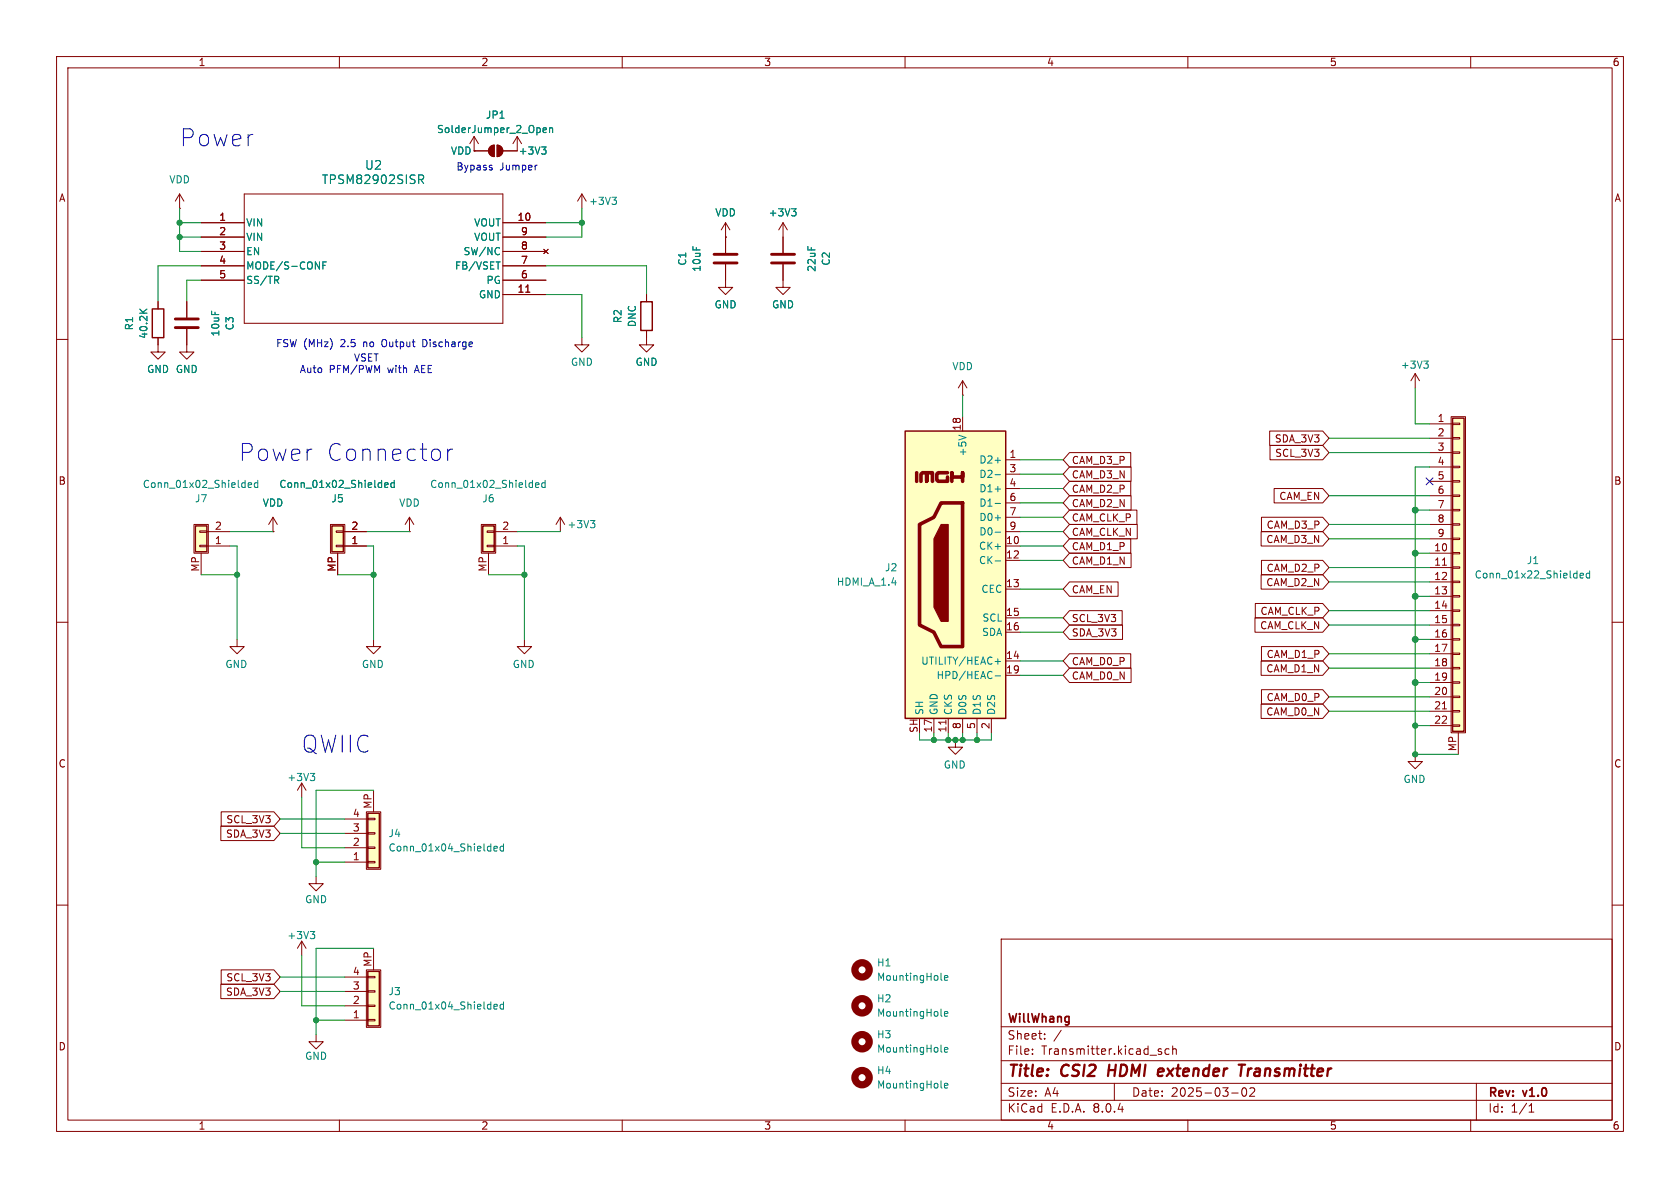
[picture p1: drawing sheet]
<svg xmlns="http://www.w3.org/2000/svg" width="297mm" height="210mm" viewBox="0 0 297 210" stroke-linecap="round" stroke-linejoin="round" font-family="sans-serif">
<g fill="none" stroke="#840000" stroke-width=".18">
<path d="M10 10h277v190h-277zM12 12h273v186h-273zM60 10v2M110 10v2M160 10v2M210 10v2M260 10v2M10 60h2M114.3 59.7v1.3h1.3l-1.3 1.2-1.3-1.2h1.3M285 60h2M10 110h2M285 110h2"/>
<path d="M250.2 133.4v1.2h-1.3l1.3 1.3 1.3-1.3h-1.3M10 160h2M55.9 154.9v1.3h1.2l-1.2 1.3-1.3-1.3h1.3M285 160h2M53.3 166.4l-.7 1.2M53.3 166.4v2.5M53.3 166.4l.8 1.2M177 166h108v32h-108zM60 198v2M110 198v2M160 198v2M177 194.5h108"/>
<path d="M177 191.5h108M177 187.5h108M177 181.5h108M182.5 186.3v.1M182.5 185.5v.1M184.7 183.6v.1M184.7 182.8v.1M187.6 182.1l-1.3 2M197 191.5v3M205 185.9l.3 .1 .1 .2-.2 .2h-.3M205 185.4l.3 .1M206.7 185.5l-.5-.1-.2 .3v.4l.1 .2h.6"/>
<path d="M207.3 185.5l.2-.1 .4 .1 .1 .9M207.3 184.9v1.5M210 198v2M217.7 193.2h1.2M219.7 192.4l.2-.1a.81 .81 0 0 1 .6 .6 .81 .81 0 0 1-.3 .8l-.2 .1a.81 .81 0 0 1-.3-1.4zM221 192.4l.5-.1 .2 .1 .1 .3-.9 1.1h.9M260 198v2M261 191.5v6.5M270.3 196.6h.9M270.3 195.5l.4-.4v1.5"/>
</g>
<path d="M196.1 188.2l-.2 2M204.9 189l.2-.1 .5 .1M205.5 190.1l-.6 .1M205.7 189.4l-1 .1M219 188.2h1.1M219.6 188.2l-.3 2M220.7 188.9l-.2 1.3M221.1 188.9l-.4 .4" fill="none" stroke="#840000" stroke-width=".4"/>
<path d="M54.9 164.7h.7l-.4 .4M55.4 165.1l.2 .3v.3l-.2 .2M166.4 173.1l.1 .2M167 172.9l.6-.1-.1-.3h-.4l-.1 .1v.6h.5M166.4 192.2l.1 .1M167 191.9l.6-.1-.1-.2-.4-.1-.1 .2v.6h.5" fill="none" stroke="#008484" stroke-width=".18"/>
<g fill="none" stroke="#840000" stroke-width="1.3">
<circle cx="152.4" cy="171.4" r="1.27"/>
<circle cx="152.4" cy="190.5" r="1.27"/>
</g>
<path d="M256.8 73.9h2v55.4h-2z" fill="#ffffc2"/>
<g fill="none" stroke="#840000" stroke-width=".18">
<path d="M252.7 74.9h4.1M252.7 77.5h4.1M256.5 73.7h2.6v55.8h-2.6zM256.8 79.9h1.3v.2h-1.3zM256.8 77.3h1.3v.3h-1.3zM256.8 74.8h1.3v.3h-1.3zM252.7 97.8h4.1M252.7 80h4.1M252.7 82.6h4.1M252.7 85.1h4.1M252.7 87.6h4.1M252.7 90.2h4.1"/>
<path d="M252.7 92.7h4.1M252.7 95.3h4.1M255 99.9h.7M256.8 97.7h1.3v.2h-1.3zM256.8 95.1h1.3v.3h-1.3zM256.8 92.6h1.3v.2h-1.3zM256.8 90h1.3v.3h-1.3zM256.8 87.5h1.3v.3h-1.3zM256.8 85h1.3v.2h-1.3zM256.8 82.4h1.3v.3h-1.3zM252.7 100.3h4.1M252.7 102.9h4.1"/>
<path d="M252.7 105.4h4.1M252.7 108h4.1M252.7 110.5h4.1M252.7 113h4.1M252.7 115.6h4.1M252.7 118.1h4.1M256.8 118h1.3v.2h-1.3zM256.8 115.4h1.3v.3h-1.3zM256.8 112.9h1.3v.3h-1.3zM256.8 110.4h1.3v.2h-1.3zM256.8 107.8h1.3v.3h-1.3zM256.8 105.3h1.3v.2h-1.3z"/>
<path d="M256.8 102.7h1.3v.3h-1.3zM256.8 100.2h1.3v.3h-1.3zM252.7 120.7h4.1M252.7 123.2h4.1M252.7 125.7h4.1M252.7 128.3h4.1M255 125.3h.7M256.8 128.1h1.3v.3h-1.3zM256.8 125.6h1.3v.3h-1.3zM256.8 123.1h1.3v.2h-1.3zM256.8 120.5h1.3v.3h-1.3zM257.8 129.5v3.9"/>
</g>
<path d="M256.8 73.9h2v55.4h-2z" fill="none" stroke="#840000" stroke-width=".25"/>
<path d="M279.3 101.8l.6-.2v-.2l-.4-.1-.2 .2 .1 .6h.5M281 101.4l-.3-.1-.3 .3 .1 .5h.5M281 100.9v1.3M166.4 179.5l.1 .1M167 179.2l.6-.1-.1-.2-.4-.1-.1 .2v.6h.5M166.4 185.8l.1 .2M167 185.6l.6-.1-.1-.3h-.4l-.1 .1v.6h.5" fill="none" stroke="#008484" stroke-width=".18"/>
<g fill="none" stroke="#840000" stroke-width="1.3">
<circle cx="152.4" cy="177.8" r="1.27"/>
<circle cx="152.4" cy="184.1" r="1.27"/>
</g>
<path d="M65 171.7h2.1v9.7h-2.1z" fill="#ffffc2"/>
<g fill="none" stroke="#840000" stroke-width=".18">
<path d="M35.6 39.4h7.6M43.2 34.3h45.7v22.9h-45.7zM88.9 39.4h7.6M27.9 59.7v2.5h1.3l-1.3 1.3-1.2-1.3h1.2M27.9 53.3v1.3M33 58.2v4h1.3l-1.3 1.3-1.3-1.3h1.3M33 53.3v2.8M35.6 41.9h7.6M35.6 44.5h7.6M35.6 47h7.6M35.6 49.5h7.6M88.9 52.1h7.6"/>
<path d="M88.9 41.9h7.6M88.9 44.5h7.6M88.9 47h7.6M88.9 49.5h7.6M93 51.7h.7M96.1 44.1l.8 .7M96.9 44.1l-.8 .7M102.9 59.7v1.3h1.2l-1.2 1.2-1.3-1.2h1.3M92.7 113v1.3h-1.3l1.3 1.3 1.3-1.3h-1.3M61 177.8h4M61 175.3h4M61 172.7h4"/>
<path d="M64.8 171.5h2.5v10.1h-2.5zM65 172.6h1.3v.2h-1.3zM65 175.1h1.3v.3h-1.3zM65 177.7h1.3v.2h-1.3zM66 167.6v3.9M61 180.3h4M65 180.2h1.3v.3h-1.3z"/>
</g>
<path d="M26.9 54.6h2.1v5.1h-2.1zM65 171.7h2.1v9.7h-2.1z" fill="none" stroke="#840000" stroke-width=".25"/>
<g fill="none" stroke="#008484" stroke-width=".18">
<path d="M74 30.9h.6l.3 .3-.2 .4-.7 .1M74.4 31.7l.5 .7M24.7 54.6l.7 .8M26 54.6l-.7 .6M48.9 49.5l.4 .6M49.2 48.9l.1 .2-.1 .3M57.1 46.9h.4M57.7 46.3h-.6v1.3M87.7 46.3h.7M88.2 43.8l.1 .1M88.3 44.9l-.1 .1M87.3 178l.6-.2v-.2l-.4-.1-.2 .2 .1 .6h.5"/>
<path d="M89 177.6l-.4-.1-.2 .3 .1 .5h.5M89 177.1v1.3"/>
</g>
<path d="M31 57.9h4.1M31 56.4h4.1" fill="none" stroke="#840000" stroke-width=".51"/>
<path d="M34.5 93h2.1v4.5h-2.1z" fill="#ffffc2"/>
<g fill="none" stroke="#840000" stroke-width=".18">
<path d="M31.7 36.8h.1M31.7 34.3l.8 1.3M31.7 34.3v2.5M31.7 34.3l-.7 1.3M102.9 34.3l-.8 1.3M102.9 34.3v2.5M102.9 34.3l.7 1.3M128.3 39.4l.7 1.2M128.3 39.4v5.3M128.3 39.4l-.8 1.2M138.4 39.4l-.7 1.2M138.4 39.4v5.3"/>
<path d="M138.4 39.4l.8 1.2M114.3 52.1v1.2M114.3 58.4v1.3M128.3 41.9h.1M128.3 46.7v2.8M138.4 46.7v4.1h1.3l-1.3 1.3-1.2-1.3h1.2M34.3 92.7h2.5v5.1h-2.5zM35.3 93.9h1.3v.2h-1.3zM35.3 96.4h1.3v.2h-1.3zM35.6 97.8v3.8M36.6 96.5h4M36.6 94h4"/>
<path d="M55.9 182.9v1.3h1.2l-1.2 1.2-1.3-1.2h1.3"/>
</g>
<path d="M113.3 53.3h2v5.1h-2zM34.5 93h2.1v4.5h-2.1z" fill="none" stroke="#840000" stroke-width=".25"/>
<path d="M108.2 34.9h.8l-.4 .5M108.7 35.4l.3 .2v.3l-.3 .2M139.9 36.9h.8l-.4 .5M140.5 37.4l.2 .2v.3l-.2 .3M43.9 85.8l.6-.2-.1-.2-.3-.1-.2 .2v.6h.5M45.6 85.4l-.4-.1-.2 .3 .1 .5h.5M45.6 84.9v1.3" fill="none" stroke="#008484" stroke-width=".18"/>
<path d="M126.2 46.5h4.1M126.2 45h4.1M136.4 46.5h4.1M136.4 45h4.1" fill="none" stroke="#840000" stroke-width=".51"/>
<path d="M65 143.8h2.1v9.6h-2.1z" fill="#ffffc2"/>
<g fill="none" stroke="#840000" stroke-width=".18">
<path d="M128.3 49.5v1.3h1.2l-1.2 1.3-1.3-1.3h1.3M41.9 113v1.3h-1.3l1.3 1.3 1.3-1.3h-1.3M66 113v1.3h-1.2l1.2 1.3 1.3-1.3h-1.3M53.3 138.4l-.7 1.3M53.3 138.4v2.6M53.3 138.4l.8 1.3M66 139.7v3.8M61 152.4h4M61 149.9h4M61 147.3h4M61 144.8h4M64.8 143.5h2.5v10.2h-2.5z"/>
<path d="M65 144.7h1.3v.2h-1.3zM65 147.2h1.3v.2h-1.3zM65 149.7h1.3v.3h-1.3zM65 152.3h1.3v.2h-1.3z"/>
</g>
<path d="M65 143.8h2.1v9.6h-2.1z" fill="none" stroke="#840000" stroke-width=".25"/>
<path d="M54.9 136.7h.7l-.4 .5M55.4 137.2l.2 .2v.4l-.2 .2M87.3 150l.6-.1v-.2l-.4-.1-.2 .2 .1 .6h.5M89 149.7l-.4-.1-.2 .2 .1 .6h.5M89 149.2v1.2" fill="none" stroke="#008484" stroke-width=".18"/>
<path d="M58.7 93h2v4.5h-2z" fill="#ffffc2"/>
<g fill="none" stroke="#840000" stroke-width=".18">
<path d="M83.8 24.1l.8 1.3M83.8 24.1v2.6h2.6M83.8 24.1l-.7 1.3M86.7 26l.7-.3v2a1.02 1.02 0 0 1-1-.6 1.02 1.02 0 0 1 .3-1.1zM87.9 25.7a1.02 1.02 0 0 1 1 1 1.02 1.02 0 0 1-1 1zM91.4 24.1v2.6h-2.5M91.4 24.1l-.7 1.3M91.4 24.1l.8 1.3M170.2 69.9h.1M170.2 67.3l.7 1.3M170.2 67.3v2.6M170.2 67.3l-.8 1.3"/>
<path d="M48.3 94h.1M48.3 91.4l-.8 1.3M48.3 91.4v2.6M48.3 91.4l.7 1.3M58.4 92.7h2.6v5.1h-2.6zM59.4 93.9h1.3v.2h-1.3zM59.4 96.4h1.3v.2h-1.3zM59.7 97.8v3.8M60.7 96.5h4.1M60.7 94h4.1M72.4 94h.1M72.4 91.4l-.8 1.3"/>
<path d="M72.4 91.4v2.6M72.4 91.4l.8 1.3M168.9 130.8v1.3h-1.3l1.3 1.3 1.3-1.3h-1.3"/>
</g>
<path d="M58.7 93h2v4.5h-2z" fill="none" stroke="#840000" stroke-width=".25"/>
<path d="M95.7 26h.8l-.4 .5M96 23l.6-.1-.1-.2-.3-.1-.2 .2 .1 .6h.4M96.3 26.5l.2 .2v.3l-.2 .2M97.2 22.7l.1-.1 .3 .1 .1 .7M97.2 22.6v.8M68 85.8l.6-.2-.1-.2-.3-.1-.2 .2 .1 .6h.4M69.7 85.4l-.4-.1-.2 .3 .1 .5h.5M69.7 84.9v1.3" fill="none" stroke="#008484" stroke-width=".18"/>
<g fill="#840000" stroke="#840000" stroke-width=".18">
<path d="M86.7 26l.7-.3v2a1.02 1.02 0 0 1-1-.6 1.02 1.02 0 0 1 .3-1.1z"/>
<path d="M87.9 25.7a1.02 1.02 0 0 1 1 1 1.02 1.02 0 0 1-1 1z"/>
</g>
<path d="M85.3 93h2.1v4.5h-2.1z" fill="#ffffc2"/>
<path d="M85.1 92.7h2.5v5.1h-2.5zM86.1 93.9h1.3v.2h-1.3zM86.1 96.4h1.3v.2h-1.3zM86.4 97.8v3.8M87.4 96.5h4M87.4 94h4" fill="none" stroke="#840000" stroke-width=".18"/>
<path d="M85.3 93h2.1v4.5h-2.1z" fill="none" stroke="#840000" stroke-width=".25"/>
<path d="M94.7 85.8l.6-.2-.1-.2-.3-.1-.2 .2v.6h.5M96.4 85.4l-.4-.1-.2 .3 .1 .5h.5M96.4 84.9v1.3" fill="none" stroke="#008484" stroke-width=".18"/>
<path d="M160 76.2h17.8v50.8h-17.8z" fill="#ffffc2"/>
<path d="M162.1 83.6v1.5M162.6 92.7l2.5-1.3 1.3-2.5h3.8v25.4h-3.8l-1.3-2.5-2.5-1.3zM162.8 85.1v-1.3l.3-.2h.7v1.5v-1.5h1v1.5M167.5 83.6h-1.6l-.3 .2v1l.3 .3h1.6v-.8M168.3 85.1v-1.5v.7h1.9v-.7v1.5" fill="none" stroke="#840000" stroke-width=".63"/>
<path d="M160 76.2h17.8v50.8h-17.8z" fill="none" stroke="#840000" stroke-width=".25"/>
<path d="M166.4 92.7h1.2v17.2h-1.2l-1.3-2.6v-12z" fill="#840000" stroke="#840000" stroke-width=".18"/>
<g fill="none" stroke="#840000" stroke-width=".18">
<path d="M35.6 39.4h7.6M83.8 26.7h2.6M88.9 39.4h7.6M88.9 26.7h2.5M27.9 53.3v1.3M27.9 59.7v1.3M33 53.3v2.8M33 58.2v2.8M35.6 41.9h7.6M35.6 44.5h7.6M35.6 47h7.6M35.6 49.5h7.6"/>
<path d="M88.9 52.1h7.6M88.9 41.9h7.6M88.9 44.5h7.6M88.9 47h7.6M88.9 49.5h7.6M93 51.7h.7M96.1 44.1l.8 .7M96.9 44.1l-.8 .7M114.3 52.1v1.2M114.3 58.4v1.3M128.3 41.9h.1M128.3 41.9v2.8"/>
<path d="M128.3 46.7v2.8M138.4 41.9v2.8M138.4 46.7v2.8M170.2 73.7v2.5M224.5 76.2h9.3l1.1 1.3-1.1 1.2h-9.3zM224.5 78.7h9.3l1.1 1.3-1.1 1.3h-9.3zM250.2 66l.8 1.3M250.2 66v2.6M250.2 66l-.8 1.3M48.3 94h.1M59.7 97.8v3.8M60.7 96.5h4.1"/>
<path d="M60.7 94h4.1M99.1 91.4l-.8 1.3M99.1 91.4v2.6M99.1 91.4l.7 1.3M177.8 81.3h2.5M177.8 96.5h2.5M177.8 99.1h2.5M177.8 83.8h2.5M177.8 86.4h2.5M177.8 88.9h2.5M177.8 91.4h2.5M177.8 94h2.5"/>
<path d="M189.1 82.5h10.9v2.6h-10.9l-1.1-1.3zM189.1 87.6h10.9v2.6h-10.9l-1.1-1.3zM189.1 90.2h11.9v2.5h-11.9l-1.1-1.3zM189.1 97.8h10.9v2.5h-10.9l-1.1-1.2zM189.1 92.7h11.9v2.6h-11.9l-1.1-1.3zM189.1 85.1h10.8v2.5h-10.8l-1.1-1.2zM189.1 95.2h10.8v2.6h-10.8l-1.1-1.3zM189.1 80h10.8v2.6h-10.8l-1.1-1.3zM222.9 94h10.9l1.1 1.3-1.1 1.2h-10.9zM223 91.4h10.8l1.1 1.3-1.1 1.3h-10.8zM223 99.1h10.8l1.1 1.2-1.1 1.3h-10.8zM225.2 86.4h8.6l1.1 1.2-1.1 1.3h-8.6z"/>
<path d="M177.8 104.1h2.5M177.8 116.8h2.5M177.8 109.2h2.5M177.8 111.8h2.5M177.8 119.4h2.5M189.1 118.1h10.9v2.6h-10.9l-1.1-1.3zM189.1 102.9h8.6v2.5h-8.6l-1.1-1.3zM189.1 110.5h9.3v2.5h-9.3l-1.1-1.2zM189.1 115.6h10.8v2.5h-10.8l-1.1-1.3zM189.1 107.9h9.3v2.6h-9.3l-1.1-1.3zM221.9 109.2h11.9l1.1 1.3-1.1 1.3h-11.9zM221.9 106.7h11.9l1.1 1.3-1.1 1.2h-11.9z"/>
<path d="M222.9 101.6h10.9l1.1 1.3-1.1 1.2h-10.9zM222.9 116.8h10.9l1.1 1.3-1.1 1.3h-10.9zM223 114.3h10.8l1.1 1.3-1.1 1.2h-10.8zM165.1 127v2.5M167.2 127.3v.7M167.6 127v2.5M170.2 127v2.5M172.7 127v2.5M175.3 127v2.5M222.9 124.5h10.9l1.1 1.2-1.1 1.3h-10.9zM223 121.9h10.8l1.1 1.3-1.1 1.3h-10.8zM39 146h9.4l1.1 1.3-1.1 1.3h-9.4z"/>
<path d="M39.1 143.5h9.3l1.1 1.3-1.1 1.3h-9.3zM39 174h9.4l1.1 1.3-1.1 1.2h-9.4zM39.1 171.4h9.3l1.1 1.3-1.1 1.3h-9.3z"/>
</g>
<g fill="none" stroke="#008484" stroke-width=".18">
<path d="M74 30.9h.6l.3 .3-.2 .4-.7 .1M74.4 31.7l.5 .7M95.7 26h.8l-.4 .5M96 23l.6-.1-.1-.2-.3-.1-.2 .2 .1 .6h.4M96.3 26.5l.2 .2v.3l-.2 .2M97.2 22.7l.1-.1 .3 .1 .1 .7M97.2 22.6v.8M139.9 36.9h.8l-.4 .5M140.5 37.4l.2 .2v.3l-.2 .3M24.7 54.6l.7 .8M26 54.6l-.7 .6M48.9 49.5l.4 .6"/>
<path d="M49.2 48.9l.1 .2-.1 .3M57.1 46.9h.4M57.7 46.3h-.6v1.3M87.7 46.3h.7M88.2 43.8l.1 .1M88.3 44.9l-.1 .1M169.5 76.9l1.3 .5M251.7 63.8h.8l-.4 .5M252.2 64.3l.3 .3v.3l-.3 .2M68 85.8l.6-.2-.1-.2-.3-.1-.2 .2 .1 .6h.4M69.7 85.4l-.4-.1-.2 .3 .1 .5h.5M69.7 84.9v1.3"/>
<path d="M104.4 92h.8l-.5 .5M104.9 92.5l.3 .2v.3l-.3 .3M175.9 81.4h1M175.9 99.2h1M175.9 83.9h1M175.9 86.5h1M175.9 89h1M175.9 91.5h1M175.9 94.1h1M175.9 116.9h1M175.9 119.5h1M176.4 116.5v.9"/>
</g>
<path d="M86.9 29.6l.1 .2-.1 .2M86.9 29.2l.1 .1M94.8 29.2h.2M75.1 60h-.3v1.3h.3M79.1 79.4v2M80 79.4a.77 .77 0 0 0-.9 .6" fill="none" stroke="#0000c2" stroke-width=".18"/>
<g fill="none" stroke="#008400" stroke-width=".18">
<path d="M31.7 36.8v7.7h3.9M31.7 39.4h3.9M96.5 39.4h6.4M102.9 36.8v5.1h-6.4M31.7 41.9h3.9M35.6 49.5h-2.6v3.8M35.6 47h-7.7v6.3M96.5 47h17.8v5.1M96.5 52.1h6.4v7.6M170.2 69.9v3.8M234.9 77.5h17.8M250.2 68.6v6.3h2.5"/>
<path d="M40.6 96.5h1.3v16.5M40.6 94h7.7M64.8 94h7.6M64.8 96.5h1.2v16.5M91.4 94h7.7M91.4 96.5h1.3v16.5M180.3 94h7.7M180.3 96.5h7.7M180.3 83.8h7.7M180.3 86.4h7.7M180.3 81.3h7.7M180.3 99.1h7.7"/>
<path d="M180.3 88.9h7.7M180.3 91.4h7.7M234.9 95.3h17.8M234.9 92.7h17.8M234.9 80h17.8M234.9 87.6h17.8M250.2 97.8h2.5M250.2 90.2h2.5M252.7 82.6h-2.5v50.8h7.6M35.6 101.6h6.3M59.7 101.6h6.3M86.4 101.6h6.3"/>
<path d="M180.3 116.8h7.7M180.3 111.8h7.7M180.3 104.1h7.7M180.3 109.2h7.7M180.3 119.4h7.7M234.9 108h17.8M234.9 100.3h17.8M234.9 102.9h17.8M234.9 118.1h17.8M234.9 115.6h17.8M234.9 110.5h17.8M250.2 105.4h2.5"/>
<path d="M250.2 113h2.5M66 139.7h-10.1v15.2M162.6 129.5v1.3h12.7v-1.3M165.1 129.5v1.3M167.6 129.5v1.3M170.2 129.5v1.3M172.7 129.5v1.3M234.9 125.7h17.8M234.9 123.2h17.8M250.2 128.3h2.5M250.2 120.7h2.5M49.5 147.3h11.5"/>
<path d="M49.5 144.8h11.5M53.3 141v8.9h7.7M55.9 152.4h5.1M49.5 172.7h11.5M49.5 175.3h11.5M53.3 168.9v8.9h7.7M66 167.6h-10.1v15.3M55.9 180.3h5.1"/>
</g>
<path d="M252.1 84.5l1.2 1.2M253.3 84.5l-1.2 1.2" fill="none" stroke="#000084" stroke-width=".18"/>
<g fill="#008400" stroke="#008400" stroke-width=".18">
<circle cx="250.2" cy="120.7" r=".51"/>
<circle cx="250.2" cy="128.3" r=".46"/>
<circle cx="250.2" cy="105.4" r=".51"/>
<circle cx="250.2" cy="97.8" r=".51"/>
<circle cx="250.2" cy="113" r=".51"/>
<circle cx="250.2" cy="133.4" r=".46"/>
<circle cx="55.9" cy="152.4" r=".46"/>
<circle cx="92.7" cy="101.6" r=".46"/>
<circle cx="55.9" cy="180.3" r=".46"/>
<circle cx="165.1" cy="130.8" r=".46"/>
<circle cx="41.9" cy="101.6" r=".46"/>
<circle cx="31.7" cy="41.9" r=".46"/>
<circle cx="31.7" cy="39.4" r=".46"/>
<circle cx="167.6" cy="130.8" r=".46"/>
<circle cx="168.9" cy="130.8" r=".46"/>
<circle cx="170.2" cy="130.8" r=".46"/>
<circle cx="172.7" cy="130.8" r=".46"/>
<circle cx="250.2" cy="90.2" r=".51"/>
<circle cx="102.9" cy="39.4" r=".46"/>
<circle cx="66" cy="101.6" r=".46"/>
</g>
<g font-size="4.2" fill="#0000c2">
<text x="31.8" y="26.1">Power</text>
<text x="42.2" y="81.7">Power</text>
<text x="57.6" y="81.7">Connector</text>
<text x="53.3" y="133.3">QWIIC</text>
</g>
<g font-size="2.8" fill="#840000">
<text x="178" y="190.9">Title:</text>
<text x="187.7" y="190.9">CSI2</text>
<text x="196.7" y="190.9">HDMI</text>
<text x="206.4" y="190.9">extender</text>
<text x="221.5" y="190.9">Transmitter</text>
</g>
<g font-size="2.1" fill="#008484">
<text x="56.8" y="32.7">TPSM82902SISR</text>
<text x="64.4" y="30.2">U2</text>
</g>
<g font-size="2.1" fill="#840000">
<text x="178" y="184">Sheet:</text>
<text x="178" y="181.2">WillWhang</text>
<text x="178" y="186.7">File:</text>
<text x="184.1" y="186.7">Transmitter.kicad_sch</text>
<text x="178" y="196.9">KiCad</text>
<text x="178" y="194.1">Size:</text>
<text x="184.7" y="194.1">A4</text>
<text x="185.7" y="196.9">E.D.A.</text>
<text x="193.3" y="196.9">8.0.4</text>
<text x="200" y="194.1">Date:</text>
<text x="207" y="194.1">2025-03-02</text>
<text x="263" y="194.3">Rev:</text>
<text x="263" y="196.9">Id:</text>
<text x="267.1" y="196.9">1/1</text>
<text x="269.4" y="194.3">v1.0</text>
</g>
<g font-size="1.8" fill="#840000">
<text x="35" y="11.9">1</text>
<text x="85" y="11.9">2</text>
<text x="135" y="11.9">3</text>
<text x="185" y="11.9">4</text>
<text x="235" y="11.9">5</text>
<text x="285" y="11.9">6</text>
<text x="79.6" y="27.5">VDD</text>
<text x="10.3" y="35.9">A</text>
<text x="285.3" y="35.9">A</text>
<text x="38.7" y="39.1">1</text>
<text x="38.7" y="41.7">2</text>
<text x="91.4" y="39.1">10</text>
<text x="92" y="41.7">9</text>
<text x="38.7" y="44.2">3</text>
<text x="38.7" y="46.7">4</text>
<text x="92" y="46.7">7</text>
<text x="92" y="44.2">8</text>
<text x="38.7" y="49.3">5</text>
<text x="91.4" y="51.8">11</text>
<text x="92" y="49.3">6</text>
<text x="169.9" y="76.2" transform="rotate(-90 169.9 76.2)">18</text>
<text x="254.1" y="74.7">1</text>
<text x="254.1" y="77.2">2</text>
<text x="178.4" y="81">1</text>
<text x="178.4" y="83.6">3</text>
<text x="189.4" y="82.2">CAM_D3_P</text>
<text x="225.3" y="78.4">SDA_3V3</text>
<text x="225.3" y="81">SCL_3V3</text>
<text x="254.1" y="79.8">3</text>
<text x="254.1" y="82.3">4</text>
<text x="10.3" y="85.9">B</text>
<text x="178.4" y="86.1">4</text>
<text x="178.4" y="88.6">6</text>
<text x="189.4" y="84.8">CAM_D3_N</text>
<text x="189.4" y="89.9">CAM_D2_N</text>
<text x="189.4" y="87.3">CAM_D2_P</text>
<text x="226.1" y="88.6">CAM_EN</text>
<text x="254.1" y="84.8">5</text>
<text x="254.1" y="87.4">6</text>
<text x="254.1" y="89.9">7</text>
<text x="285.3" y="85.9">B</text>
<text x="37.9" y="93.7">2</text>
<text x="62" y="93.7">2</text>
<text x="88.7" y="93.7">2</text>
<text x="178.4" y="91.2">7</text>
<text x="178.4" y="93.7">9</text>
<text x="189.4" y="92.4">CAM_CLK_P</text>
<text x="189.4" y="94.9">CAM_CLK_N</text>
<text x="223.8" y="93.7">CAM_D3_P</text>
<text x="254.1" y="92.5">8</text>
<text x="254.1" y="95">9</text>
<text x="35.3" y="101.2" transform="rotate(-90 35.3 101.2)">MP</text>
<text x="37.9" y="96.3">1</text>
<text x="59.4" y="101.2" transform="rotate(-90 59.4 101.2)">MP</text>
<text x="62" y="96.3">1</text>
<text x="86.1" y="101.2" transform="rotate(-90 86.1 101.2)">MP</text>
<text x="88.7" y="96.3">1</text>
<text x="177.8" y="96.3">10</text>
<text x="177.8" y="98.8">12</text>
<text x="189.4" y="100">CAM_D1_N</text>
<text x="189.4" y="97.5">CAM_D1_P</text>
<text x="223.8" y="96.2">CAM_D3_N</text>
<text x="223.8" y="101.3">CAM_D2_P</text>
<text x="253.5" y="97.5">10</text>
<text x="253.5" y="100.1">11</text>
<text x="177.8" y="103.9">13</text>
<text x="189.4" y="105.1">CAM_EN</text>
<text x="223.8" y="103.8">CAM_D2_N</text>
<text x="253.5" y="102.6">12</text>
<text x="253.5" y="105.2">13</text>
<text x="253.5" y="107.7">14</text>
<text x="177.8" y="109">15</text>
<text x="177.8" y="111.5">16</text>
<text x="189.4" y="112.7">SDA_3V3</text>
<text x="189.4" y="110.2">SCL_3V3</text>
<text x="222.7" y="111.4">CAM_CLK_N</text>
<text x="222.7" y="108.9">CAM_CLK_P</text>
<text x="253.5" y="110.2">15</text>
<text x="253.5" y="112.8">16</text>
<text x="177.8" y="116.6">14</text>
<text x="177.8" y="119.1">19</text>
<text x="189.4" y="117.8">CAM_D0_P</text>
<text x="223.8" y="119.1">CAM_D1_N</text>
<text x="223.8" y="116.5">CAM_D1_P</text>
<text x="253.5" y="115.3">17</text>
<text x="253.5" y="117.9">18</text>
<text x="189.4" y="120.3">CAM_D0_N</text>
<text x="223.8" y="124.1">CAM_D0_P</text>
<text x="253.5" y="120.4">19</text>
<text x="253.5" y="122.9">20</text>
<text x="253.5" y="125.5">21</text>
<text x="162.3" y="129.6" transform="rotate(-90 162.3 129.6)">SH</text>
<text x="164.8" y="129.6" transform="rotate(-90 164.8 129.6)">17</text>
<text x="167.4" y="129.6" transform="rotate(-90 167.4 129.6)">11</text>
<text x="169.9" y="129" transform="rotate(-90 169.9 129)">8</text>
<text x="172.5" y="129" transform="rotate(-90 172.5 129)">5</text>
<text x="175" y="129" transform="rotate(-90 175 129)">2</text>
<text x="223.8" y="126.7">CAM_D0_N</text>
<text x="253.5" y="128">22</text>
<text x="10.3" y="135.9">C</text>
<text x="257.6" y="132.9" transform="rotate(-90 257.6 132.9)">MP</text>
<text x="285.3" y="135.9">C</text>
<text x="65.8" y="143.1" transform="rotate(-90 65.8 143.1)">MP</text>
<text x="39.9" y="148.3">SDA_3V3</text>
<text x="39.9" y="145.7">SCL_3V3</text>
<text x="62.3" y="149.6">2</text>
<text x="62.3" y="147.1">3</text>
<text x="62.3" y="144.5">4</text>
<text x="62.3" y="152.1">1</text>
<text x="39.9" y="173.7">SCL_3V3</text>
<text x="62.3" y="172.5">4</text>
<text x="65.8" y="171" transform="rotate(-90 65.8 171)">MP</text>
<text x="39.9" y="176.2">SDA_3V3</text>
<text x="62.3" y="177.5">2</text>
<text x="62.3" y="175">3</text>
<text x="10.3" y="185.9">D</text>
<text x="62.3" y="180.1">1</text>
<text x="285.3" y="185.9">D</text>
<text x="35" y="199.9">1</text>
<text x="85" y="199.9">2</text>
<text x="135" y="199.9">3</text>
<text x="185" y="199.9">4</text>
<text x="235" y="199.9">5</text>
<text x="285" y="199.9">6</text>
</g>
<g font-size="1.8" fill="#008484">
<text x="77.2" y="23.7">SolderJumper_2_Open</text>
<text x="85.8" y="21.2">JP1</text>
<text x="91.6" y="27.5">+3V3</text>
<text x="29.8" y="32.6">VDD</text>
<text x="43.4" y="40.2">VIN</text>
<text x="83.7" y="40.2">VOUT</text>
<text x="104" y="36.4">+3V3</text>
<text x="126.4" y="38.5">VDD</text>
<text x="135.8" y="38.5">+3V3</text>
<text x="43.4" y="42.8">VIN</text>
<text x="43.4" y="45.3">EN</text>
<text x="43.4" y="47.9">MODE/S-CONF</text>
<text x="80.3" y="47.9">FB/VSET</text>
<text x="81.9" y="45.3">SW/NC</text>
<text x="83.7" y="42.8">VOUT</text>
<text x="121.5" y="47.1" transform="rotate(-90 121.5 47.1)">C1</text>
<text x="146.9" y="47.1" transform="rotate(-90 146.9 47.1)">C2</text>
<text x="43.4" y="50.4">SS/TR</text>
<text x="84.6" y="52.9">GND</text>
<text x="85.9" y="50.4">PG</text>
<text x="124.1" y="48.2" transform="rotate(-90 124.1 48.2)">10uF</text>
<text x="144.4" y="48.2" transform="rotate(-90 144.4 48.2)">22uF</text>
<text x="23.7" y="58.5" transform="rotate(-90 23.7 58.5)">R1</text>
<text x="39" y="59.6" transform="rotate(-90 39 59.6)">10uF</text>
<text x="41.5" y="58.5" transform="rotate(-90 41.5 58.5)">C3</text>
<text x="110.1" y="57.2" transform="rotate(-90 110.1 57.2)">R2</text>
<text x="112.6" y="57.9" transform="rotate(-90 112.6 57.9)">DNC</text>
<text x="126.2" y="54.7">GND</text>
<text x="136.4" y="54.7">GND</text>
<text x="26.3" y="60" transform="rotate(-90 26.3 60)">40.2K</text>
<text x="100.8" y="64.9">GND</text>
<text x="112.3" y="64.9">GND</text>
<text x="168.3" y="65.6">VDD</text>
<text x="247.5" y="65.4">+3V3</text>
<text x="25.9" y="66.1">GND GND</text>
<text x="171" y="80.8" transform="rotate(-90 171 80.8)">+5V</text>
<text x="173" y="82.1">D2+</text>
<text x="25.1" y="86.5">Conn_01x02_Shielded</text>
<text x="34.4" y="89">J7</text>
<text x="46.3" y="89.8">VDD</text>
<text x="49.3" y="86.5">Conn_01x02_Shielded</text>
<text x="58.5" y="89">J5</text>
<text x="70.5" y="89.8">VDD</text>
<text x="75.9" y="86.5">Conn_01x02_Shielded</text>
<text x="85.2" y="89">J6</text>
<text x="173" y="84.7">D2-</text>
<text x="173" y="87.2">D1+</text>
<text x="173" y="89.8">D1-</text>
<text x="100.2" y="93.6">+3V3</text>
<text x="173" y="92.3">D0+</text>
<text x="173" y="94.8">D0-</text>
<text x="156.4" y="101.2">J2</text>
<text x="173" y="97.4">CK+</text>
<text x="173" y="99.9">CK-</text>
<text x="269.8" y="99.9">J1</text>
<text x="147.8" y="103.7">HDMI_A_1.4</text>
<text x="173.4" y="105">CEC</text>
<text x="260.6" y="102.5">Conn_01x22_Shielded</text>
<text x="173.5" y="112.6">SDA</text>
<text x="173.6" y="110.1">SCL</text>
<text x="39.7" y="118.3">GND</text>
<text x="63.9" y="118.3">GND</text>
<text x="90.5" y="118.3">GND</text>
<text x="162.8" y="117.7">UTILITY/HEAC+</text>
<text x="165.5" y="120.2">HPD/HEAC-</text>
<text x="163.4" y="126.5" transform="rotate(-90 163.4 126.5)">SH</text>
<text x="166" y="126.5" transform="rotate(-90 166 126.5)">GND</text>
<text x="168.5" y="126.5" transform="rotate(-90 168.5 126.5)">CKS</text>
<text x="171" y="126.5" transform="rotate(-90 171 126.5)">D0S</text>
<text x="173.6" y="126.5" transform="rotate(-90 173.6 126.5)">D1S</text>
<text x="176.1" y="126.5" transform="rotate(-90 176.1 126.5)">D2S</text>
<text x="166.7" y="136.1">GND</text>
<text x="50.7" y="138.3">+3V3</text>
<text x="248" y="138.6">GND</text>
<text x="68.6" y="148.2">J4</text>
<text x="68.6" y="150.7">Conn_01x04_Shielded</text>
<text x="53.8" y="159.9">GND</text>
<text x="50.7" y="166.2">+3V3</text>
<text x="154.9" y="171">H1</text>
<text x="154.9" y="173.6">MountingHole</text>
<text x="68.6" y="176.1">J3</text>
<text x="68.6" y="178.7">Conn_01x04_Shielded</text>
<text x="154.9" y="177.4">H2</text>
<text x="154.9" y="179.9">MountingHole</text>
<text x="154.9" y="183.7">H3</text>
<text x="53.8" y="187.6">GND</text>
<text x="154.9" y="190.1">H4</text>
<text x="154.9" y="186.3">MountingHole</text>
<text x="154.9" y="192.6">MountingHole</text>
</g>
<g font-size="1.8" fill="#0000c2">
<text x="80.6" y="30.3">Bypass</text>
<text x="88.3" y="30.3">Jumper</text>
<text x="48.7" y="61.6">FSW (MHz)</text>
<text x="60.3" y="61.6">2.5</text>
<text x="62.5" y="64.1">VSET</text>
<text x="64.5" y="61.6">no</text>
<text x="68" y="61.6">Output</text>
<text x="75.4" y="61.6">Discharge</text>
<text x="52.9" y="66.2">Auto</text>
<text x="58.2" y="66.2">PFM/PWM</text>
<text x="68.7" y="66.2">with</text>
<text x="73.7" y="66.2">AEE</text>
</g>
</svg>
